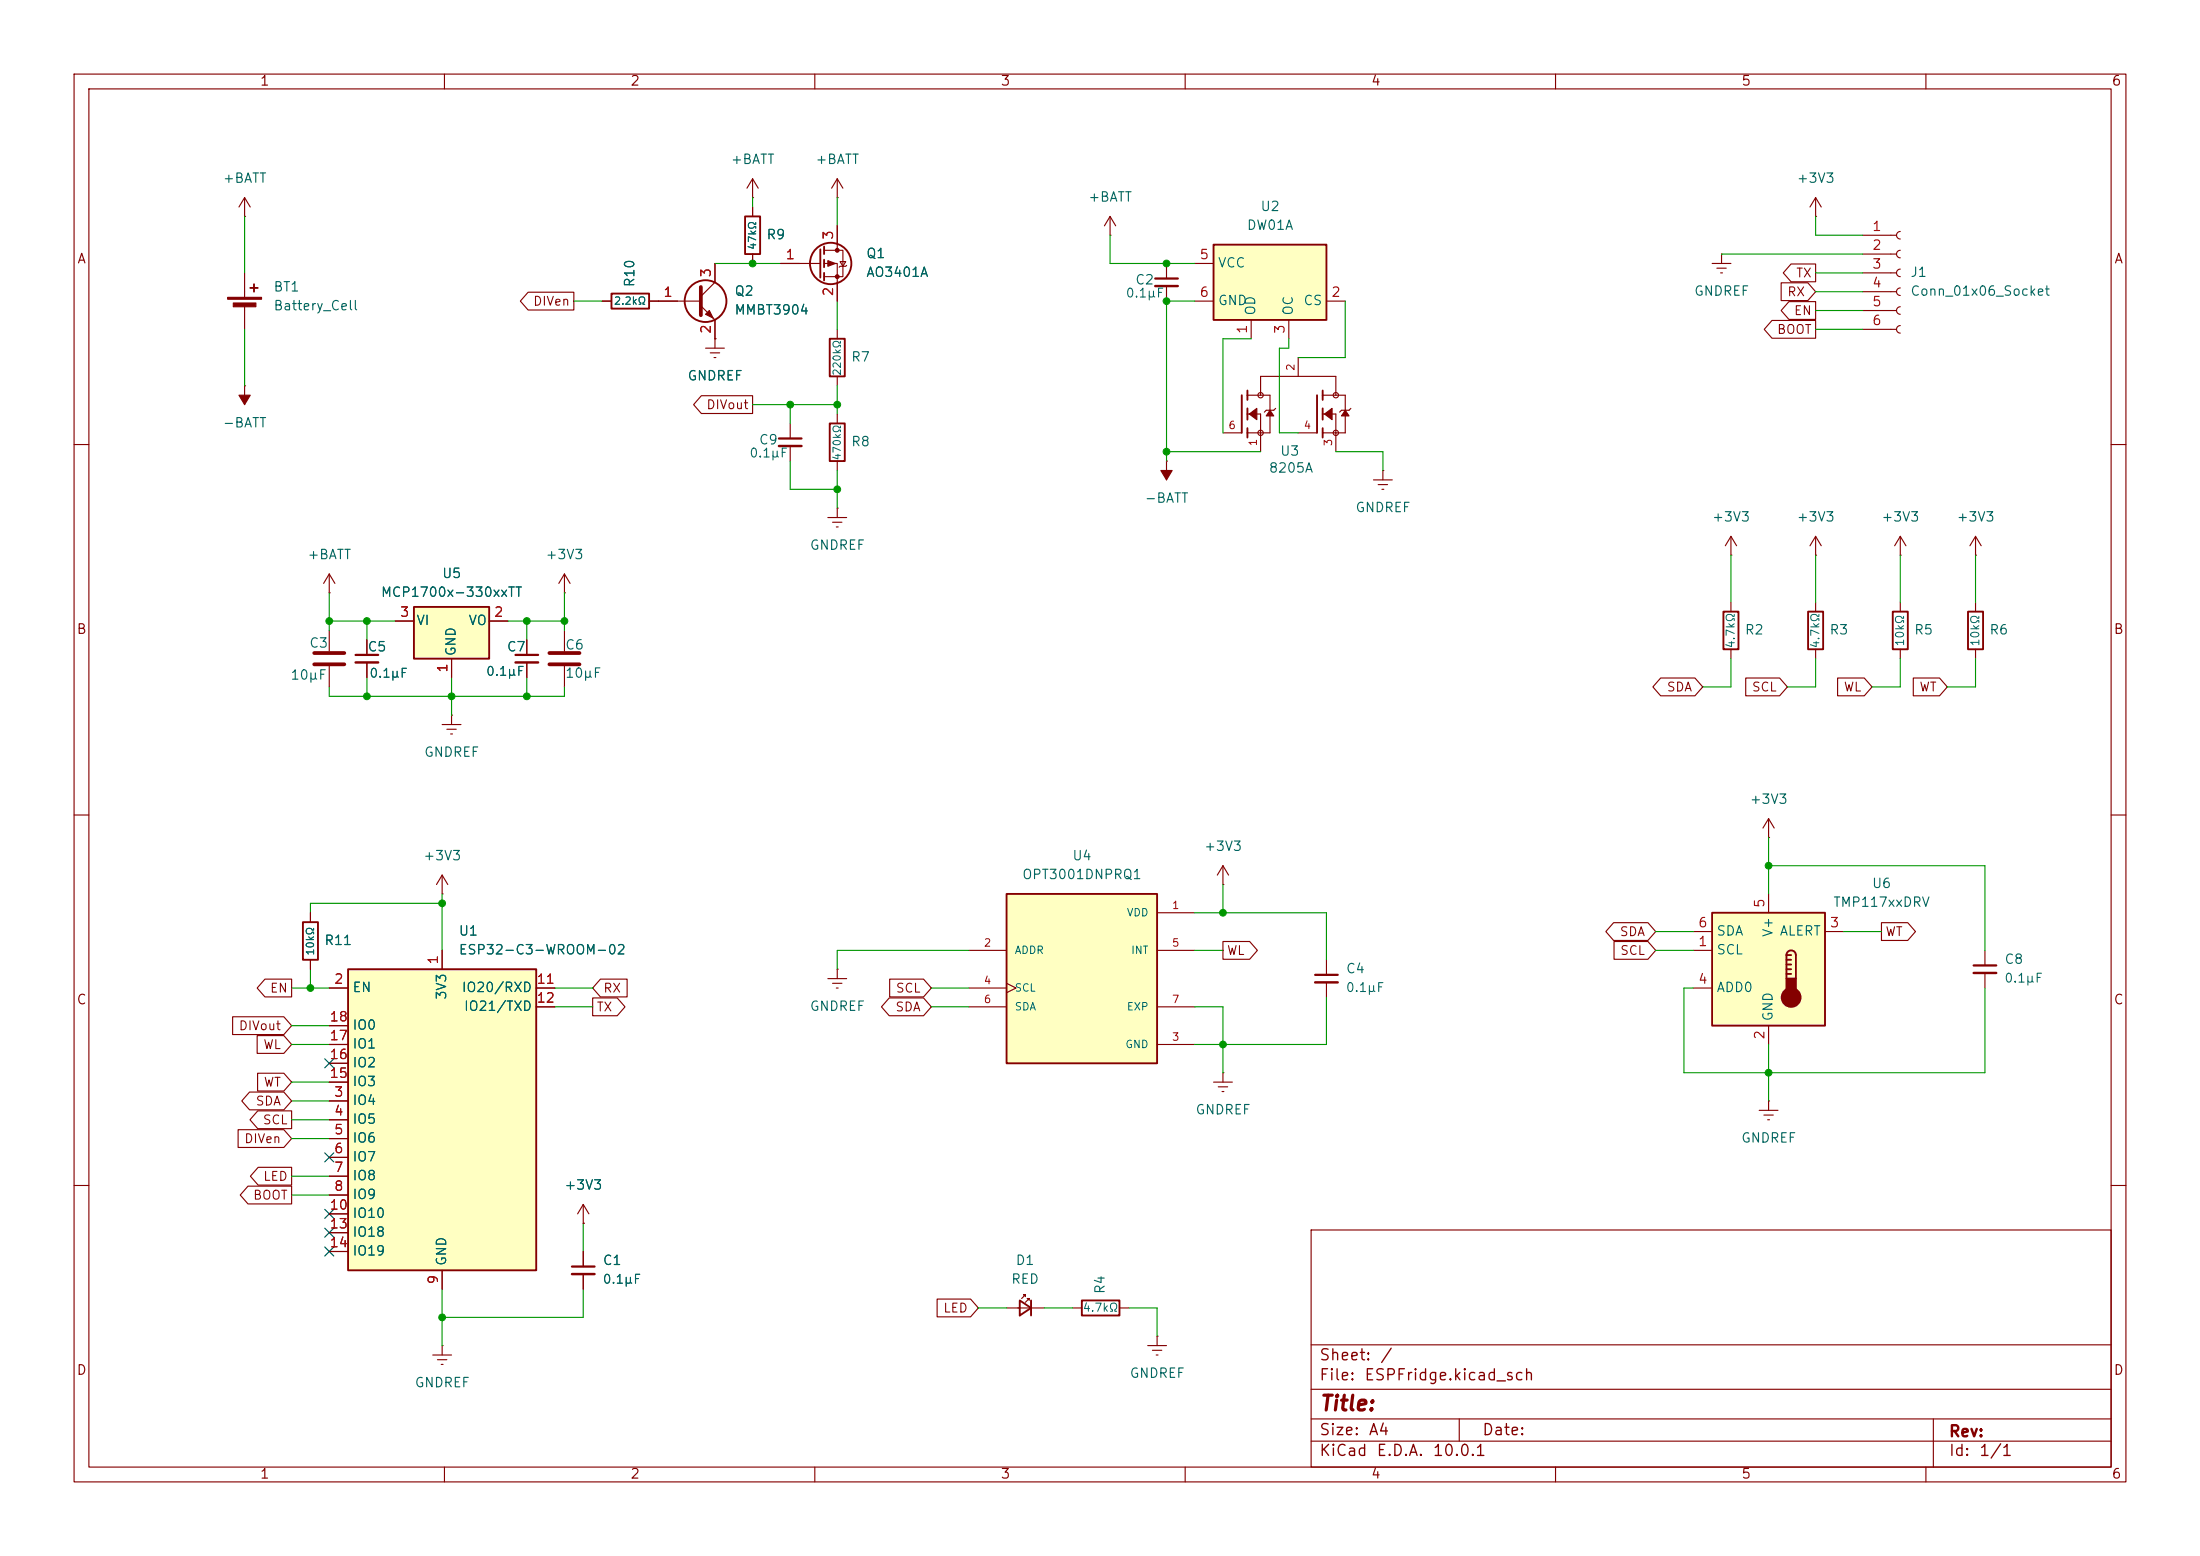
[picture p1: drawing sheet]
<svg xmlns="http://www.w3.org/2000/svg" width="297mm" height="210mm" viewBox="0 0 297 210" stroke-linecap="round" stroke-linejoin="round" font-family="sans-serif">
<g fill="none" stroke="#840000" stroke-width=".15">
<path d="M10 10h277v190h-277zM12 12h273v186h-273zM60 10v2M110 10v2M160 10v2M210 10v2M260 10v2M33 29.2h.1M33 26.7l-.7 1.2M33 26.7l.8 1.2M33 26.7v2.5M101.6 26.7h.1"/>
<path d="M101.6 24.1l-.8 1.3M101.6 24.1l.8 1.3M101.6 24.1v2.6M101.6 27.9v1.3M101.6 34.3v1.3M105.4 35.6h5.3M111.3 33.8h2.5v3.5h-2.5M111.3 35.6h1.7v5M113 26.7h.1M113 24.1v2.6M113 30.5v3.3M113 24.1l-.7 1.3"/>
<path d="M113 24.1l.8 1.3M113.4 35.3h.8l-.4 .6zM114.3 35.8l-.1 .1h-.8l-.1 .2M231.1 35.6h2.6M231.8 36.2h1.2M232.3 36.8h.2M232.4 34.3h.1M232.4 34.3v1.3M106.7 57.2v2M113 55.9v1.3M10 60h2M76.2 77.5l-.8 1.2"/>
<path d="M76.2 77.5l.8 1.2M76.2 77.5v2.5M106.7 60.2v2M113 62.2v1.3M285 60h2M49.5 86.4v2M49.5 89.4v2M76.2 80h.1M10 110h2M165.1 119.4h.1M165.1 116.8l.8 1.3M165.1 116.8l-.8 1.3"/>
<path d="M165.1 116.8v2.6M285 110h2M163.8 146.1h2.6M164.5 146.7h1.2M165 147.3h.2M165.1 144.8h.1M165.1 144.8v1.3M10 160h2M135.9 176.5h5.1M138.4 175v-.2h-.2h.2l-.5 .5M138.9 175.5v-.2h-.2h.2l-.5 .5M144.8 176.5h1.2"/>
<path d="M151.1 176.5h1.3M177 166h108v32h-108zM285 160h2M60 198v2M110 198v2M160 198v2M177 194.5h108M177 191.5h108M177 187.5h108M177 181.5h108M197 191.5v3M210 198v2"/>
<path d="M260 198v2M261 191.5v6.5"/>
</g>
<g fill="none" stroke="#840000" stroke-width=".25">
<path d="M100.6 29.2h2v5.1h-2zM110.7 33.7v3.8M111.3 33.3v1M111.3 35.1v1M111.3 36.8v1M112 57.2h2v5h-2zM137.7 175.5l1.5 1-1.5 1zM139.2 175.5v2M146 175.5h5.1v2h-5.1z"/>
<circle cx="112.1" cy="35.6" r="2.79"/>
</g>
<g fill="#840000" stroke="#840000" stroke-width=".15">
<path d="M111.8 35.2l1 .4-1 .3z"/>
<circle cx="113" cy="33.8" r=".25"/>
<circle cx="113" cy="37.3" r=".25"/>
</g>
<path d="M105.2 59.2h3M48 88.4h3.1" fill="none" stroke="#840000" stroke-width=".3"/>
<path d="M105.2 60.2h3M48 89.4h3.1" fill="none" stroke="#840000" stroke-width=".33"/>
<path d="M55.9 81.9h10.1v7h-10.1z" fill="#ffffc2"/>
<path d="M112 45.7h2v5.1h-2zM55.9 81.9h10.1v7h-10.1z" fill="none" stroke="#840000" stroke-width=".25"/>
<path d="M113 44.5v1.2M113 50.8v1.3M53.3 83.8h2.6M61 88.9v2.5M66 83.8h2.6M179.1 129.5v2.1M179.1 132.6v2M78.7 165.1h.1M78.7 162.6l.8 1.2M78.7 162.6l-.7 1.2M78.7 162.6v2.5" fill="none" stroke="#840000" stroke-width=".15"/>
<path d="M177.5 131.6h3.1" fill="none" stroke="#840000" stroke-width=".3"/>
<path d="M177.5 132.6h3.1" fill="none" stroke="#840000" stroke-width=".33"/>
<path d="M47 130.8h25.4v40.7h-25.4z" fill="#ffffc2"/>
<g fill="none" stroke="#840000" stroke-width=".25">
<path d="M82.5 39.6h5.1v2.1h-5.1zM265.7 82.6h2v5h-2zM47 130.8h25.4v40.7h-25.4z"/>
<circle cx="95.2" cy="40.6" r="2.82"/>
</g>
<g fill="none" stroke="#840000" stroke-width=".15">
<path d="M96.5 35.6v2.5l-1.9 1.9M33 52.1h.1M33 52.1v2.5M81.3 40.6h1.2M87.6 40.6h7M94.6 41.3l1.9 1.9v3.8M95.2 47h2.6M95.9 47.6h1.3M96.4 48.3h.2M96.5 45.7h.1M44.4 77.5l-.7 1.2M44.4 77.5l.8 1.2"/>
<path d="M44.4 77.5v2.5M111.8 69.9h2.5M112.4 70.5h1.3M112.9 71.1h.3M113 68.6h.1M113 68.6v1.3M44.4 80h.1M266.7 81.3v1.3M266.7 87.6v1.3M44.4 133.4h2.6M44.4 138.4h2.6M59.7 128.3v2.5"/>
<path d="M72.4 133.4h2.5M72.4 135.9h2.5M44.4 148.6h2.6M44.4 151.1h2.6M44.4 153.7h2.6M44.4 156.2h2.6M44.4 158.8h2.6M44.4 146.1h2.6M44.4 143.5h2.6M44.4 141h2.6M44.4 161.3h2.6M44.4 163.8h2.6"/>
<path d="M44.4 166.4h2.6M44.4 168.9h2.6M59.7 171.5v2.5"/>
</g>
<g fill="#840000" stroke="#840000" stroke-width=".15">
<path d="M32.3 53.3h1.5l-.8 1.3z"/>
<path d="M95.8 41.9l.5 1-1.1-.5z"/>
</g>
<path d="M94.6 38.7v3.8" fill="none" stroke="#840000" stroke-width=".51"/>
<path d="M231.1 123.2h15.3v15.2h-15.3z" fill="#ffffc2"/>
<path d="M33.8 38.9h1M34.3 38.4v1M231.1 123.2h15.3v15.2h-15.3zM241.2 128.9a.64 .64 0 0 1 .6-.6 .64 .64 0 0 1 .6 .6v3.2M241.2 128.9v3.2M241.2 128.9h.6M241.2 129.5h.6M241.2 130.2h.6M241.2 130.8h.6M241.2 131.4h.6" fill="none" stroke="#840000" stroke-width=".25"/>
<g fill="#840000" stroke="#840000" stroke-width=".25">
<path d="M241.2 132.1h1.2v1.9h-1.2z"/>
<circle cx="241.8" cy="134.6" r="1.27"/>
</g>
<g fill="none" stroke="#840000" stroke-width=".15">
<path d="M33 36.8v3.3M33 41.1v3.4M71.1 86.4v2M71.1 89.4v2M111.8 132.1h2.5M112.4 132.7h1.3M112.9 133.4h.3M113 130.8h.1M113 130.8v1.3M228.6 128.3h2.5M228.6 125.7h2.5M228.6 133.4h2.5"/>
<path d="M238.8 120.7v2.5M238.8 138.4v2.6M246.4 125.7h2.5"/>
</g>
<g fill="#840000" stroke="#840000" stroke-width=".15">
<path d="M30.7 40.1h4.6v.3h-4.6z"/>
<path d="M31.5 40.9h3v.5h-3z"/>
</g>
<path d="M69.6 88.4h3" fill="none" stroke="#840000" stroke-width=".3"/>
<path d="M69.6 89.4h3" fill="none" stroke="#840000" stroke-width=".33"/>
<path d="M135.9 120.7h20.3v22.8h-20.3z" fill="#ffffc2"/>
<path d="M167.6 53.3v5.1M168.4 52.7v1.3M168.4 55.1v1.5M168.4 57.8v1.3M177.8 53.3v5.1M178.6 52.7v1.3M178.6 55.1v1.5M178.6 57.8v1.3M232.7 82.6h2v5h-2zM244.1 82.6h2v5h-2zM135.9 120.7h20.3v22.8h-20.3z" fill="none" stroke="#840000" stroke-width=".25"/>
<g fill="none" stroke="#840000" stroke-width=".15">
<path d="M149.9 31.8h.1M149.9 29.2l-.8 1.3M149.9 29.2l.7 1.3M149.9 29.2v2.6M157.5 35.6v2M157.5 38.6v2M245.1 29.2h.1M245.1 26.7l.8 1.2M245.1 26.7l-.8 1.2M245.1 26.7v2.5M165.1 58.4h2.5M168.4 53.3h3v5.1h-3"/>
<path d="M168.4 55.9h1.8v5.1M170.2 53.3v-2.5h10.1v2.5M172.2 55.1l-.2 .3h-1.1l-.2 .2M175.3 58.4h2.5M175.3 48.3v2.5M178.6 53.3h3v5.1h-3M178.6 55.9h1.7v5.1M182.4 55.1l-.3 .3h-1l-.3 .2M157.5 62.2h.1M157.5 62.2v2.6M185.4 64.8h2.6M186.1 65.4h1.2"/>
<path d="M186.6 66h.2M186.7 63.5h.1M186.7 63.5v1.3M233.7 74.9h.1M233.7 72.4v2.5M233.7 72.4l.7 1.3M233.7 72.4l-.8 1.3M245.1 74.9h.1M245.1 72.4v2.5M245.1 72.4l.8 1.3M245.1 72.4l-.8 1.3M44.4 85.1v2.8"/>
<path d="M44.4 89.9v2.8M59.7 97.8h2.5M60.3 98.4h1.3M60.8 99.1h.3M61 96.5h.1M61 96.5v1.3M76.2 85.1v2.8M76.2 89.9v2.8M233.7 81.3v1.3M233.7 87.6v1.3M245.1 81.3v1.3M245.1 87.6v1.3"/>
<path d="M238.8 113h.1M238.8 110.5l.7 1.3M238.8 110.5l-.8 1.3M238.8 110.5v2.5M130.8 128.3h5.1M130.8 133.4h5.1M130.8 135.9h5.1M135.9 132.7l1.3 .7-1.3 .6M156.2 123.2h5.1M156.2 128.3h5.1M156.2 135.9h5.1M156.2 141h5.1"/>
<path d="M237.5 149.9h2.5M238.1 150.5h1.3M238.6 151.1h.3M238.8 148.6h.1M238.8 148.6v1.3M154.9 181.6h2.6M155.6 182.2h1.2M156.1 182.9h.2M156.2 180.3h.1M156.2 180.3v1.3"/>
<circle cx="170.2" cy="53.3" r=".36"/>
<circle cx="170.2" cy="58.4" r=".36"/>
<circle cx="180.3" cy="58.4" r=".36"/>
<circle cx="180.3" cy="53.3" r=".36"/>
</g>
<path d="M42.4 88.1h4.1M42.4 89.7h4.1M74.2 88.1h4M74.2 89.7h4" fill="none" stroke="#840000" stroke-width=".51"/>
<g fill="#840000" stroke="#840000" stroke-width=".15">
<path d="M156.7 63.5h1.5l-.7 1.3z"/>
<path d="M168.7 55.9l1-.8v1.5z"/>
<path d="M171.4 55.4l.6 .7h-1.1z"/>
<path d="M178.8 55.9l1-.8v1.5z"/>
<path d="M181.6 55.4l.5 .7h-1z"/>
</g>
<path d="M156 37.6h3" fill="none" stroke="#840000" stroke-width=".3"/>
<path d="M156 38.6h3" fill="none" stroke="#840000" stroke-width=".33"/>
<path d="M163.8 33h15.3v10.2h-15.3z" fill="#ffffc2"/>
<path d="M163.8 33h15.3v10.2h-15.3zM255.5 82.6h2.1v5h-2.1zM40.9 124.5h2v5h-2z" fill="none" stroke="#840000" stroke-width=".25"/>
<g fill="none" stroke="#840000" stroke-width=".15">
<path d="M71.3 39.4h6.2v2.4h-6.2l-1.1-1.2zM96.5 35.6v2.5M101.6 27.9v1.3M101.6 34.3v1.3M105.4 35.6h2.5M113 30.5v2.5M113 38.1v2.5M161.3 35.6h2.5M240.5 38.2h3.6l1 1.2-1 1.2h-3.6zM241.8 35.6h3.3v2.4h-3.3l-1.1-1.2zM251.5 31.8h4.5M251.5 34.3h4.5"/>
<path d="M251.5 36.8h4.5M251.5 39.4h4.5M256.5 31.2a.51 .51 0 0 0-.5 .6 .51 .51 0 0 0 .5 .5M256.5 33.8a.51 .51 0 0 0-.5 .5 .51 .51 0 0 0 .5 .5M256.5 36.3a.51 .51 0 0 0-.5 .5 .51 .51 0 0 0 .5 .5M256.5 38.9a.51 .51 0 0 0-.5 .5 .51 .51 0 0 0 .5 .5M81.3 40.6h1.2M87.6 40.6h3.8M94.7 53.4h6.9v2.4h-6.9l-1.1-1.2zM96.5 45.7h.1M96.5 43.2v2.5M161.3 40.6h2.5"/>
<path d="M168.9 43.2v2.5M174 43.2v2.5M179.1 40.6h2.5M239.2 43.2h5.9v2.5h-5.9l-1-1.2zM241.5 40.7h3.6v2.4h-3.6l-1-1.2zM251.5 41.9h4.5M251.5 44.5h4.5M256.5 41.4a.51 .51 0 0 0-.5 .5 .51 .51 0 0 0 .5 .5M256.5 43.9a.51 .51 0 0 0-.5 .6 .51 .51 0 0 0 .5 .5M256.5 74.9h.1M256.5 72.4l.8 1.3M256.5 72.4l-.7 1.3"/>
<path d="M256.5 72.4v2.5M266.7 74.9h.1M266.7 72.4l.8 1.3M266.7 72.4l-.8 1.3M266.7 72.4v2.5M49.5 86.4v2M49.5 89.4v2M53.3 83.8h2.6M61 88.9v2.5M66 83.8h2.6M71.1 86.4v2M71.1 89.4v2"/>
<path d="M224.2 91.5h4.6l1.1 1.2-1.1 1.2h-4.6l-1.1-1.2zM235.7 91.5h4.6l1 1.2-1 1.2h-4.6zM248.1 91.5h3.6l1 1.2-1 1.2h-3.6zM256.5 81.3v1.3M256.5 87.6v1.3M258.3 91.5h3.5l1.1 1.2-1.1 1.2h-3.5zM59.7 118.1l.8 1.3M59.7 118.1l-.8 1.3M59.7 118.1v2.6M31.4 137.2h6.9l1.1 1.2-1.1 1.2h-6.9zM34.7 139.8h3.6l1.1 1.2-1.1 1.2h-3.6zM35.8 132.1h3.6v2.5h-3.6l-1.1-1.2z"/>
<path d="M41.9 123.2v1.3M41.9 129.5v1.3M44.4 133.4h2.6M44.4 138.4h2.6M59.7 120.7h.1M59.7 128.3v2.5M72.4 133.4h2.5M72.4 135.9h2.5M80 134.7h3.3l1.1 1.2-1.1 1.2h-3.3zM81.1 132.1h3.6v2.5h-3.6l-1.1-1.2zM120 134.7h4.7l1 1.2-1 1.2h-4.7l-1-1.2zM120.1 132.1h4.6l1 1.3-1 1.2h-4.6z"/>
<path d="M165.1 127.1h3.6l1.1 1.2-1.1 1.2h-3.6zM217.8 124.5h4.7l1 1.2-1 1.2h-4.7l-1-1.2zM217.9 127.1h4.6l1 1.2-1 1.2h-4.6zM254 124.5h3.5l1.1 1.2-1.1 1.2h-3.5zM268 128.3v2M268 131.3v2.1M32.1 152.5h6.2l1.1 1.2-1.1 1.2h-6.2zM33.7 147.4h4.6l1.1 1.2-1.1 1.2h-4.6l-1.1-1.2zM34.8 144.8h3.5l1.1 1.3-1.1 1.2h-3.5zM34.8 149.9h4.6v2.4h-4.6l-1.1-1.2zM34.9 157.5h4.5v2.5h-4.5l-1.1-1.2zM44.4 148.6h2.6"/>
<path d="M44.4 151.1h2.6M44.4 153.7h2.6M44.4 156.2h2.6M44.4 158.8h2.6M44.4 146.1h2.6M44.4 143.5h2.6M44.4 141h2.6M33.5 160.1h5.9v2.4h-5.9l-1.1-1.2zM44.4 161.3h2.6M44.4 163.8h2.6M44.4 166.4h2.6M44.4 168.9h2.6"/>
<path d="M59.7 171.5v2.5M78.7 165.1h.1M78.7 168.9v2M78.7 172v2M126.5 175.3h4.5l1.1 1.2-1.1 1.2h-4.5zM58.4 182.9h2.6M59.1 183.5h1.2M59.6 184.2h.2M59.7 181.6h.1M59.7 181.6v1.3"/>
</g>
<path d="M266.4 130.3h3.1M77.2 170.9h3.1" fill="none" stroke="#840000" stroke-width=".3"/>
<path d="M266.4 131.3h3.1M77.2 172h3.1" fill="none" stroke="#840000" stroke-width=".33"/>
<g fill="none" stroke="#009600" stroke-width=".15">
<path d="M33 29.2v7.6M96.5 35.6h8.9M101.6 26.7v1.2M113 26.7v3.8M149.9 31.8v3.8h11.4M232.4 34.3h19.1M245.1 36.8h6.4M245.1 29.2v2.6h6.4M245.1 39.4h6.4M33 44.5v7.6M77.5 40.6h3.8M101.6 54.6h11.4"/>
<path d="M106.7 54.6v2.6M113 40.6v3.9M113 52.1v3.8M161.3 40.6h-3.8v21.6M168.9 45.7h-3.8v12.7M174 45.7v1.3h-1.3v11.4h2.6M181.6 40.6v7.7h-6.3M245.1 41.9h6.4M245.1 44.5h6.4M106.7 62.2v3.8h6.3M113 63.5v5.1M157.5 61h12.7"/>
<path d="M180.3 61h6.4v2.5M233.7 74.9v6.4M245.1 74.9v6.4M256.5 74.9v6.4M266.7 74.9v6.4M44.4 92.7v1.3h31.8v-1.3M44.4 83.8h8.9M44.4 80v5.1M49.5 83.8v2.6M49.5 91.4v2.6M61 91.4v5.1M68.6 83.8h7.6"/>
<path d="M71.1 83.8v2.6M71.1 91.4v2.6M76.2 80v5.1M233.7 88.9v3.8h-3.8M245.1 88.9v3.8h-3.8M256.5 88.9v3.8h-3.8M266.7 88.9v3.8h-3.8M165.1 119.4v3.8M238.8 116.8h29.2v11.5M238.8 113v7.7M39.4 133.4h5M39.4 138.4h5"/>
<path d="M41.9 130.8v2.6M59.7 120.7v7.6M59.7 121.9h-17.8v1.3M74.9 135.9h5.1M74.9 133.4h5.1M125.7 135.9h5.1M125.7 133.4h5.1M130.8 128.3h-17.8v2.5M161.3 135.9h3.8v8.9M161.3 123.2h17.8v6.3M161.3 128.3h3.8M179.1 134.6v6.4h-17.8"/>
<path d="M223.5 128.3h5.1M223.5 125.7h5.1M228.6 133.4h-1.3v11.4h40.7v-11.4M248.9 125.7h5.1M39.4 141h5M39.4 158.8h5M39.4 146.1h5M39.4 153.7h5M39.4 148.6h5M39.4 151.1h5M238.8 141v7.6M39.4 161.3h5"/>
<path d="M59.7 174v7.6M78.7 174v3.8h-19M78.7 165.1v3.8M132.1 176.5h3.8M141 176.5h3.8M152.4 176.5h3.8v3.8"/>
</g>
<path d="M43.8 155.6l1.3 1.2M43.8 142.9l1.3 1.2M45.1 155.6l-1.3 1.2M45.1 142.9l-1.3 1.2M43.8 163.2l1.3 1.2M43.8 165.8l1.3 1.2M43.8 168.3l1.3 1.2M45.1 163.2l-1.3 1.2M45.1 165.8l-1.3 1.2M45.1 168.3l-1.3 1.2" fill="none" stroke="#000084" stroke-width=".15"/>
<g fill="#009600" stroke="#009600" stroke-width=".14">
<circle cx="101.6" cy="35.6" r=".46"/>
<circle cx="113" cy="54.6" r=".46"/>
<circle cx="106.7" cy="54.6" r=".46"/>
<circle cx="113" cy="66" r=".46"/>
<circle cx="76.2" cy="83.8" r=".46"/>
<circle cx="71.1" cy="83.8" r=".46"/>
<circle cx="44.4" cy="83.8" r=".46"/>
<circle cx="49.5" cy="83.8" r=".46"/>
<circle cx="61" cy="94" r=".46"/>
<circle cx="71.1" cy="94" r=".46"/>
<circle cx="49.5" cy="94" r=".46"/>
<circle cx="165.1" cy="123.2" r=".46"/>
<circle cx="165.1" cy="141" r=".46"/>
<circle cx="157.5" cy="40.6" r=".46"/>
<circle cx="157.5" cy="61" r=".46"/>
<circle cx="157.5" cy="35.6" r=".46"/>
<circle cx="59.7" cy="121.9" r=".46"/>
<circle cx="41.9" cy="133.4" r=".46"/>
<circle cx="59.7" cy="177.8" r=".46"/>
<circle cx="238.8" cy="116.8" r=".46"/>
<circle cx="238.8" cy="144.8" r=".46"/>
</g>
<text font-size="2" fill="#840000" x="178" y="190.9">Title:</text>
<g font-size="1.5" fill="#840000">
<text x="178" y="184">Sheet:</text>
<text x="186.2" y="184">/</text>
<text x="178" y="186.7">File:</text>
<text x="184.1" y="186.7">ESPFridge.kicad_sch</text>
<text x="178" y="196.9">KiCad</text>
<text x="178" y="194.1">Size:</text>
<text x="184.7" y="194.1">A4</text>
<text x="185.7" y="196.9">E.D.A.</text>
<text x="193.3" y="196.9">10.0.1</text>
<text x="200" y="194.1">Date:</text>
<text x="263" y="194.3">Rev:</text>
<text x="263" y="196.9">Id:</text>
<text x="267.1" y="196.9">1/1</text>
</g>
<g font-size="1.3" fill="#840000">
<text x="35" y="11.9">1</text>
<text x="85" y="11.9">2</text>
<text x="135" y="11.9">3</text>
<text x="185" y="11.9">4</text>
<text x="235" y="11.9">5</text>
<text x="285" y="11.9">6</text>
<text x="10.3" y="35.9">A</text>
<text x="285.3" y="35.9">A</text>
<text x="10.3" y="85.9">B</text>
<text x="285.3" y="85.9">B</text>
<text x="10.3" y="135.9">C</text>
<text x="285.3" y="135.9">C</text>
<text x="10.3" y="185.9">D</text>
<text x="285.3" y="185.9">D</text>
<text x="35" y="199.9">1</text>
<text x="85" y="199.9">2</text>
<text x="135" y="199.9">3</text>
<text x="185" y="199.9">4</text>
<text x="235" y="199.9">5</text>
<text x="285" y="199.9">6</text>
</g>
<g font-size="1.3" fill="#006464">
<text x="98.6" y="22.5">+BATT</text>
<text x="110" y="22.5">+BATT</text>
<text x="30" y="25">+BATT</text>
<text x="146.8" y="27.5">+BATT</text>
<text x="170.1" y="28.8">U2</text>
<text x="242.5" y="25">+3V3</text>
<text x="103.4" y="32.6">R9</text>
<text x="116.8" y="35.2">Q1</text>
<text x="168.2" y="31.3">DW01A</text>
<text x="36.8" y="39.7">BT1</text>
<text x="86" y="38.9" transform="rotate(-90 86 38.9)">R10</text>
<text x="99.1" y="40.2">Q2</text>
<text x="116.8" y="37.7">AO3401A</text>
<text x="153.2" y="38.7">C2</text>
<text x="164.3" y="36.4">VCC</text>
<text x="164.3" y="41.5">GND</text>
<text x="175.9" y="41.5">CS</text>
<text x="228.6" y="40.2">GNDREF</text>
<text x="257.8" y="37.7">J1</text>
<text x="257.8" y="40.2">Conn_01x06_Socket</text>
<text x="36.8" y="42.2">Battery_Cell</text>
<text x="99.1" y="42.8">MMBT3904</text>
<text x="169.8" y="42.7" transform="rotate(-90 169.8 42.7)">OD</text>
<text x="174.9" y="42.7" transform="rotate(-90 174.9 42.7)">OC</text>
<text x="92.7" y="51.7">GNDREF</text>
<text x="114.8" y="49.1">R7</text>
<text x="30" y="58">-BATT</text>
<text x="102.4" y="60.3">C9</text>
<text x="114.8" y="60.6">R8</text>
<text x="171.2" y="64.1">8205A</text>
<text x="172.7" y="61.8">U3</text>
<text x="154.4" y="68.2">-BATT</text>
<text x="182.9" y="69.4">GNDREF</text>
<text x="231" y="70.7">+3V3</text>
<text x="242.5" y="70.7">+3V3</text>
<text x="253.9" y="70.7">+3V3</text>
<text x="264.1" y="70.7">+3V3</text>
<text x="41.4" y="75.8">+BATT</text>
<text x="73.6" y="75.8">+3V3</text>
<text x="109.2" y="74.5">GNDREF</text>
<text x="51.3" y="80.9">MCP1700x-330xxTT</text>
<text x="59.6" y="78.3">U5</text>
<text x="41.7" y="87.7">C3</text>
<text x="49.5" y="88.2">C5</text>
<text x="56.1" y="84.7">VI</text>
<text x="61.8" y="88.6" transform="rotate(-90 61.8 88.6)">GND</text>
<text x="63.2" y="84.7">VO</text>
<text x="68.3" y="88.2">C7</text>
<text x="76.2" y="88">C6</text>
<text x="235.5" y="86">R2</text>
<text x="246.9" y="86">R3</text>
<text x="258.3" y="86">R5</text>
<text x="268.5" y="86">R6</text>
<text x="39.1" y="92">10µF</text>
<text x="76.2" y="91.8">10µF</text>
<text x="57.2" y="102.5">GNDREF</text>
<text x="236.1" y="108.8">+3V3</text>
<text x="57" y="116.4">+3V3</text>
<text x="137.9" y="119">OPT3001DNPRQ1</text>
<text x="144.7" y="116.4">U4</text>
<text x="162.5" y="115.2">+3V3</text>
<text x="247.4" y="122.7">TMP117xxDRV</text>
<text x="252.6" y="120.2">U6</text>
<text x="43.7" y="127.9">R11</text>
<text x="61.8" y="126.6">U1</text>
<text x="61.8" y="129.1">ESP32-C3-WROOM-02</text>
<text x="181.6" y="131.7">C4</text>
<text x="231.6" y="129.1">SCL</text>
<text x="231.6" y="126.6">SDA</text>
<text x="239.6" y="126.6" transform="rotate(-90 239.6 126.6)">V+</text>
<text x="240.2" y="126.6">ALERT</text>
<text x="270.5" y="130.4">C8</text>
<text x="47.5" y="134.2">EN</text>
<text x="60.6" y="135" transform="rotate(-90 60.6 135)">3V3</text>
<text x="62.2" y="134.2">IO20/RXD</text>
<text x="62.5" y="136.8">IO21/TXD</text>
<text x="109.2" y="136.8">GNDREF</text>
<text x="231.6" y="134.2">ADD0</text>
<text x="239.6" y="137.9" transform="rotate(-90 239.6 137.9)">GND</text>
<text x="47.5" y="141.8">IO1</text>
<text x="47.5" y="139.3">IO0</text>
<text x="47.5" y="149.5">IO4</text>
<text x="47.5" y="146.9">IO3</text>
<text x="47.5" y="144.4">IO2</text>
<text x="47.5" y="152">IO5</text>
<text x="47.5" y="154.5">IO6</text>
<text x="161.3" y="150.7">GNDREF</text>
<text x="235" y="154.5">GNDREF</text>
<text x="47.5" y="157.1">IO7</text>
<text x="47.5" y="159.6">IO8</text>
<text x="76.1" y="160.9">+3V3</text>
<text x="47.5" y="162.2">IO9</text>
<text x="47.5" y="164.7">IO10</text>
<text x="47.5" y="167.2">IO18</text>
<text x="47.5" y="169.8">IO19</text>
<text x="60.6" y="170.9" transform="rotate(-90 60.6 170.9)">GND</text>
<text x="81.3" y="171">C1</text>
<text x="136.4" y="173.6">RED</text>
<text x="137" y="171">D1</text>
<text x="149.5" y="174.7" transform="rotate(-90 149.5 174.7)">R4</text>
<text x="55.9" y="187.6">GNDREF</text>
<text x="152.4" y="186.3">GNDREF</text>
</g>
<g font-size="1.3" fill="#a90000">
<text x="106" y="35.3">1</text>
<text x="112.8" y="32.5" transform="rotate(-90 112.8 32.5)">3</text>
<text x="161.9" y="35.3">5</text>
<text x="252.7" y="31.5">1</text>
<text x="252.7" y="34">2</text>
<text x="89.5" y="40.4">1</text>
<text x="96.3" y="37.5" transform="rotate(-90 96.3 37.5)">3</text>
<text x="112.8" y="40.1" transform="rotate(-90 112.8 40.1)">2</text>
<text x="161.9" y="40.4">6</text>
<text x="179.6" y="40.4">2</text>
<text x="252.7" y="36.6">3</text>
<text x="252.7" y="39.1">4</text>
<text x="252.7" y="41.7">5</text>
<text x="96.3" y="45.2" transform="rotate(-90 96.3 45.2)">2</text>
<text x="168.7" y="45.2" transform="rotate(-90 168.7 45.2)">1</text>
<text x="173.7" y="45.2" transform="rotate(-90 173.7 45.2)">3</text>
<text x="252.7" y="44.2">6</text>
<text x="53.9" y="83.6">3</text>
<text x="66.6" y="83.6">2</text>
<text x="60.7" y="90.9" transform="rotate(-90 60.7 90.9)">1</text>
<text x="229.2" y="125.5">6</text>
<text x="238.5" y="122.6" transform="rotate(-90 238.5 122.6)">5</text>
<text x="246.9" y="125.5">3</text>
<text x="59.4" y="130.2" transform="rotate(-90 59.4 130.2)">1</text>
<text x="229.2" y="128">1</text>
<text x="45" y="133.1">2</text>
<text x="72.3" y="133.1">11</text>
<text x="72.3" y="135.6">12</text>
<text x="229.2" y="133.1">4</text>
<text x="44.4" y="143.3">16</text>
<text x="44.4" y="140.7">17</text>
<text x="44.4" y="138.2">18</text>
<text x="238.5" y="140.4" transform="rotate(-90 238.5 140.4)">2</text>
<text x="44.4" y="145.8">15</text>
<text x="45" y="148.3">3</text>
<text x="45" y="150.9">4</text>
<text x="45" y="153.4">5</text>
<text x="45" y="156">6</text>
<text x="45" y="158.5">7</text>
<text x="45" y="161">8</text>
<text x="44.4" y="163.6">10</text>
<text x="44.4" y="166.1">13</text>
<text x="44.4" y="168.7">14</text>
<text x="59.4" y="173.4" transform="rotate(-90 59.4 173.4)">9</text>
</g>
<g font-size="1.2" fill="#840000">
<text x="71.9" y="41.6">DIVen</text>
<text x="241.2" y="40.3">RX</text>
<text x="242.4" y="37.7">TX</text>
<text x="239.8" y="45.4">BOOT</text>
<text x="242.1" y="42.8">EN</text>
<text x="95.3" y="55.5">DIVout</text>
<text x="224.9" y="93.6">SDA</text>
<text x="236.4" y="93.6">SCL</text>
<text x="248.8" y="93.6">WL</text>
<text x="259" y="93.6">WT</text>
<text x="165.5" y="129.2">WL</text>
<text x="218.6" y="126.6">SDA</text>
<text x="218.6" y="129.2">SCL</text>
<text x="254.4" y="126.6">WT</text>
<text x="36.4" y="134.3">EN</text>
<text x="80.5" y="136.8">TX</text>
<text x="81.4" y="134.3">RX</text>
<text x="120.8" y="136.8">SDA</text>
<text x="120.8" y="134.3">SCL</text>
<text x="32.1" y="139.3">DIVout</text>
<text x="35.5" y="141.9">WL</text>
<text x="34.4" y="149.5">SDA</text>
<text x="35.5" y="147">WT</text>
<text x="32.9" y="154.6">DIVen</text>
<text x="35.4" y="152">SCL</text>
<text x="35.4" y="159.7">LED</text>
<text x="34.1" y="162.2">BOOT</text>
<text x="127.3" y="177.4">LED</text>
</g>
<g font-size="1.2" fill="#006464">
<text x="151.9" y="40.5">0.1µF</text>
<text x="101.1" y="62">0.1µF</text>
<text x="49.8" y="91.8">0.1µF</text>
<text x="65.5" y="91.5">0.1µF</text>
<text x="181.6" y="134.2">0.1µF</text>
<text x="270.5" y="132.9">0.1µF</text>
<text x="81.3" y="173.6">0.1µF</text>
</g>
<g font-size="1.1" fill="#006464">
<text x="234.5" y="87.6" transform="rotate(-90 234.5 87.6)">4.7kΩ</text>
<text x="245.9" y="87.6" transform="rotate(-90 245.9 87.6)">4.7kΩ</text>
<text x="257.3" y="87.3" transform="rotate(-90 257.3 87.3)">10kΩ</text>
<text x="267.5" y="87.3" transform="rotate(-90 267.5 87.3)">10kΩ</text>
<text x="146.1" y="177.3">4.7kΩ</text>
</g>
<g font-size="1" fill="#006464">
<text x="102.3" y="33.8" transform="rotate(-90 102.3 33.8)">47kΩ</text>
<text x="82.8" y="41.4">2.2kΩ</text>
<text x="113.8" y="50.8" transform="rotate(-90 113.8 50.8)">220kΩ</text>
<text x="113.8" y="62.2" transform="rotate(-90 113.8 62.2)">470kΩ</text>
<text x="152" y="123.9">VDD</text>
<text x="42.6" y="129.1" transform="rotate(-90 42.6 129.1)">10kΩ</text>
<text x="136.9" y="129">ADDR</text>
<text x="152.6" y="129">INT</text>
<text x="136.9" y="134.1">SCL</text>
<text x="136.9" y="136.6">SDA</text>
<text x="152" y="136.6">EXP</text>
<text x="151.8" y="141.7">GND</text>
</g>
<g font-size="1" fill="#a90000">
<text x="175" y="50.1" transform="rotate(-90 175 50.1)">2</text>
<text x="165.8" y="58.2">6</text>
<text x="175.9" y="58.2">4</text>
<text x="169.9" y="60.3" transform="rotate(-90 169.9 60.3)">1</text>
<text x="180.1" y="60.3" transform="rotate(-90 180.1 60.3)">3</text>
<text x="158.1" y="122.9">1</text>
<text x="132.7" y="128">2</text>
<text x="158.1" y="128">5</text>
<text x="132.7" y="133.1">4</text>
<text x="132.7" y="135.6">6</text>
<text x="158.1" y="135.6">7</text>
<text x="158.1" y="140.7">3</text>
</g>
</svg>
